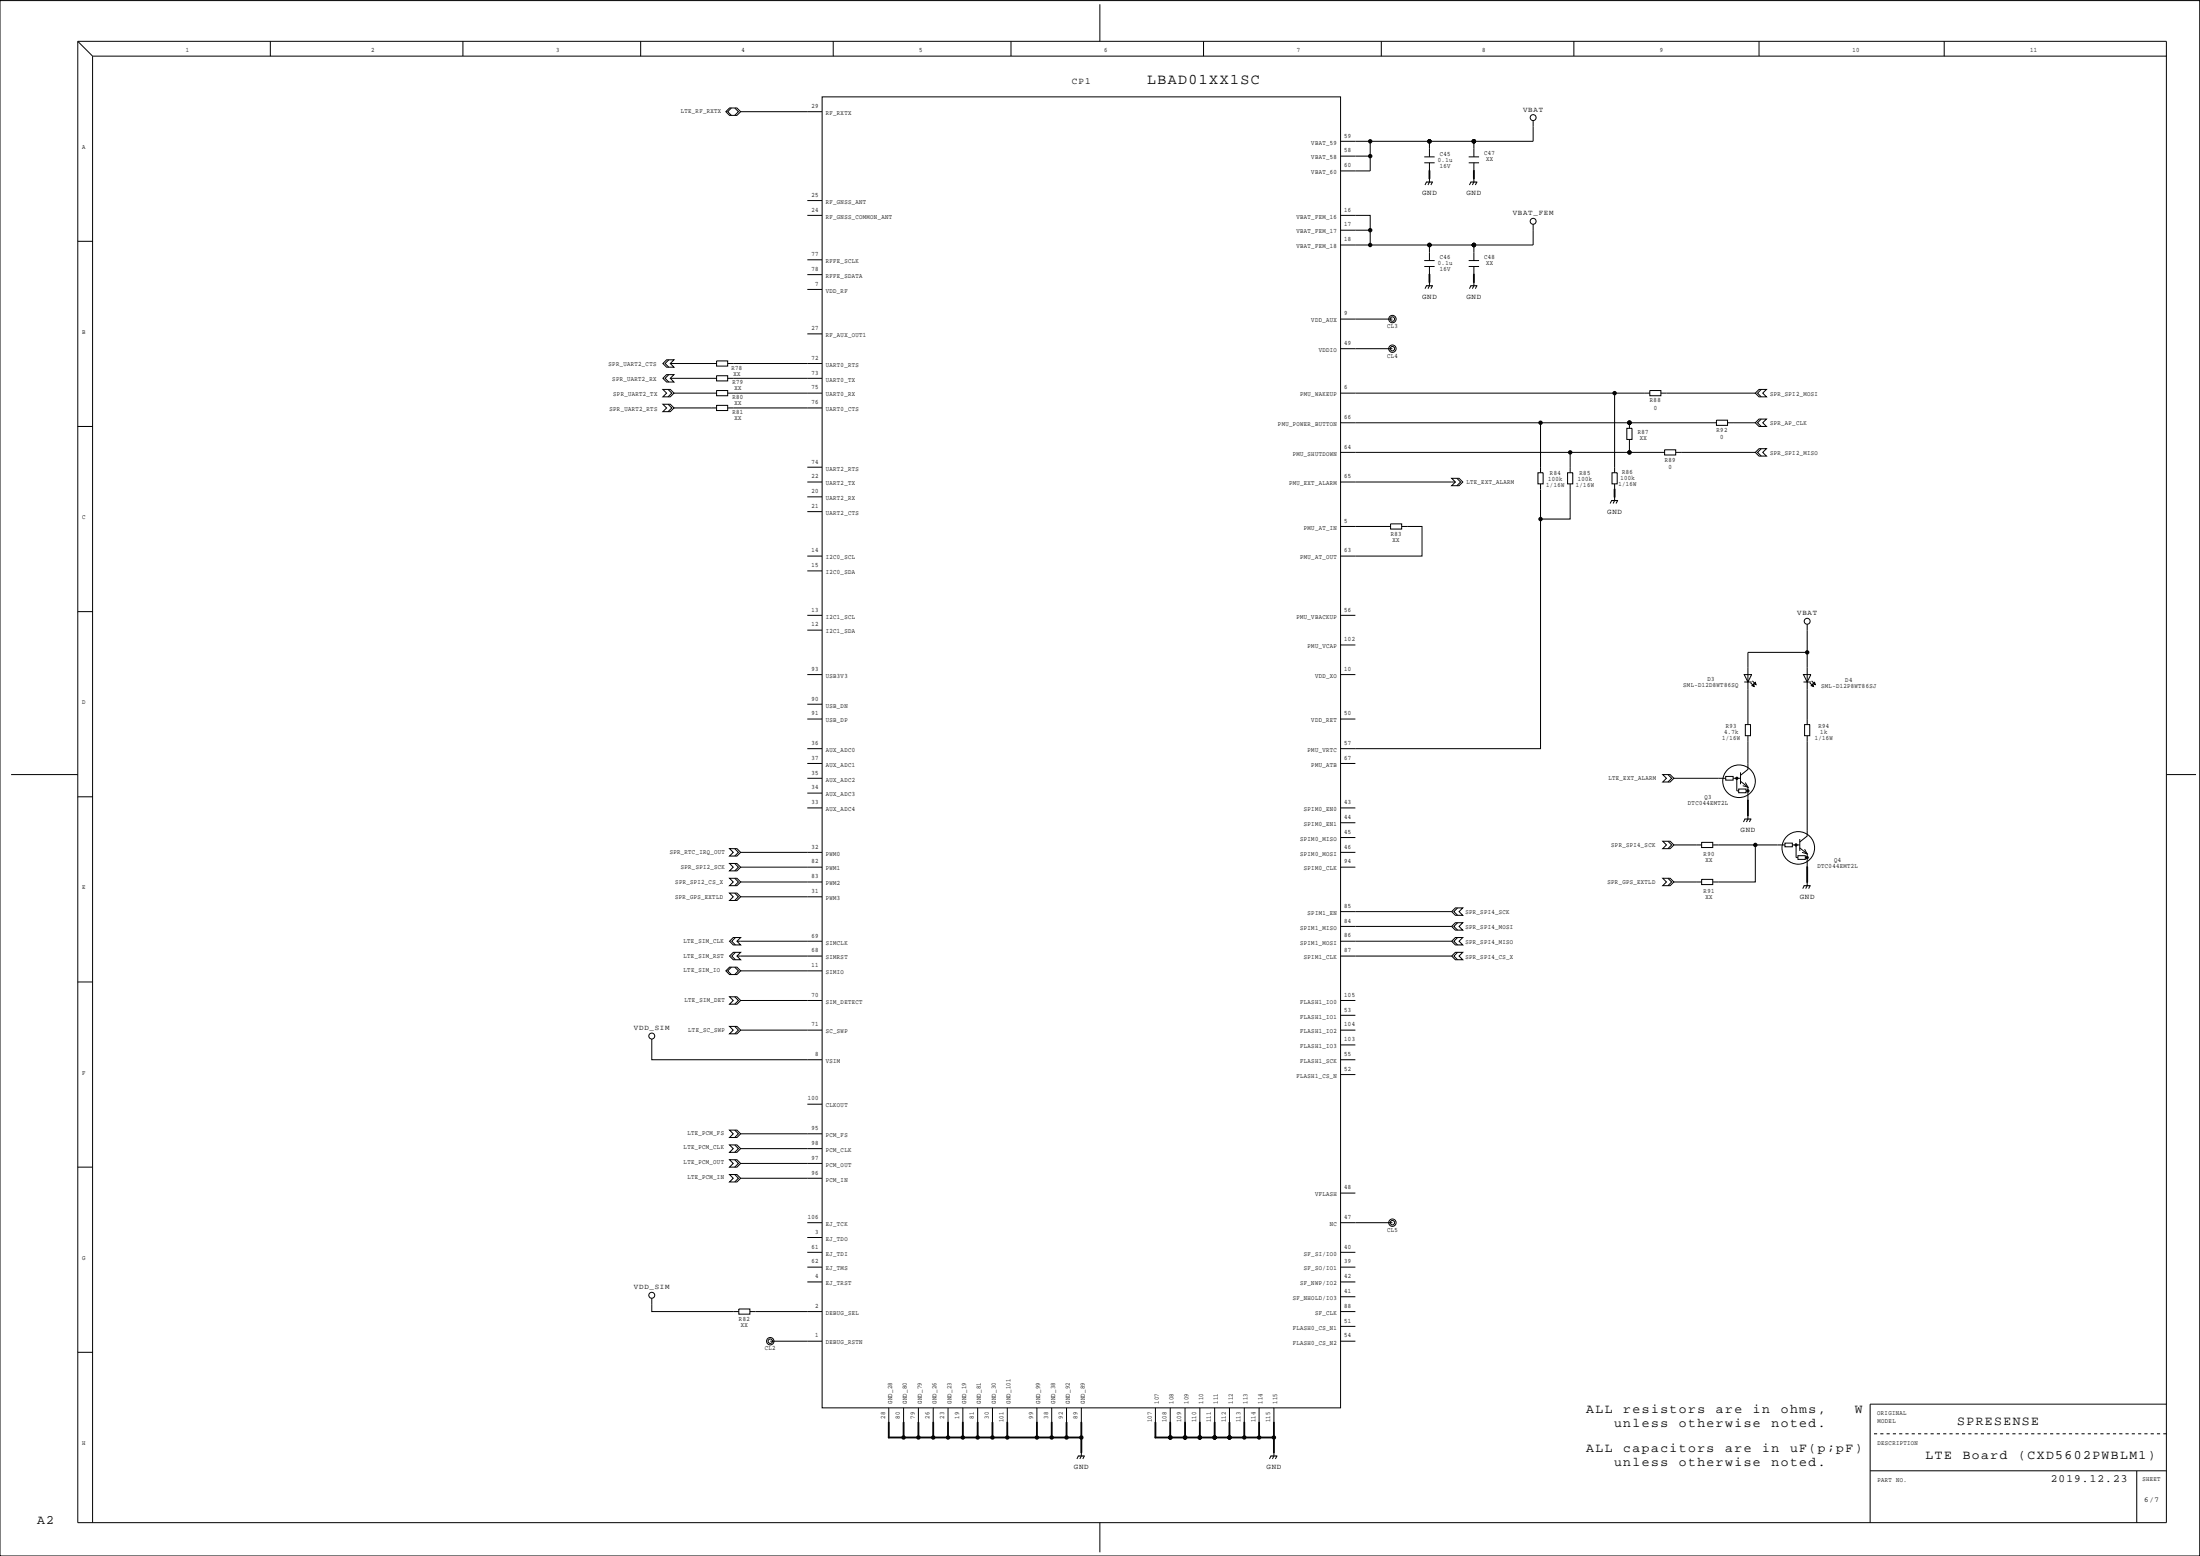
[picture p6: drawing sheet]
<svg xmlns="http://www.w3.org/2000/svg" width="594mm" height="420mm" viewBox="0 0 594 420" stroke-linecap="round" stroke-linejoin="round" font-family="sans-serif">
<g fill="none" stroke="#000" stroke-width=".27">
<path d="M0 .2h594v420h-594zM21 11.2h564v400h-564zM21 11.2l4 4M25 15.2v396M25 15.2h560M73 11.2v4M125 11.2v4M173 11.2v4M225 11.2v4M273 11.2v4M297 1.2v10M325 11.2v4"/>
<path d="M373 11.2v4M425 11.2v4M475 11.2v4M525 11.2v4M197 29.2h2l1 1-1 1h-2l-1-1zM197.5 29.2l-1 1 1 1M198.4 29.2l1 1-1 1M200 30.2h22M222 26.2h140v354h-140zM362 38.2h24M370 38.2v8h-8M386 38.2v4.2"/>
<path d="M398 38.2v4.2M414 32.6v5.6h-28M218 58.2h4M218 54.2h4M362 58.2h8v4M362 42.2h8M384.6 44h2.8M384.6 42.4h2.8M385.2 49.2l-.4 .8M386 48.2v1l-.4 .8M386 44v2.2M386.8 49.2l-.4 .8"/>
<path d="M396.6 44h2.8M396.6 42.4h2.8M397.2 49.2l-.4 .8M398 48.2v1l-.4 .8M398 44v2.2M398.8 49.2l-.4 .8M21 65.2h4M218 78.2h4M218 74.2h4M218 70.2h4M362 62.2h8M370 62.2v4"/>
<path d="M384.6 72h2.8M384.6 70.4h2.8M385.2 77.2l-.4 .8M386 76.2v1l-.4 .8M386 66.2v4.2M386 72v2.2M386.8 77.2l-.4 .8M396.6 72h2.8M396.6 70.4h2.8M397.2 77.2l-.4 .8M398 76.2v1l-.4 .8M398 66.2v4.2"/>
<path d="M398 72v2.2M398.8 77.2l-.4 .8M414 60.6v5.6h-52M179 98.2l1-1h2l-1 1 1 1h-2zM180.6 97.2l-1 1 1 1M181 98.2h12.5M193.5 97.5h3v1.4h-3zM196.5 98.2h25.5M218 90.2h4M362 86.2h14M362 94.2h14M21 115.2h4"/>
<path d="M179 109.2h2l1 1-1 1h-2l1-1zM179 105.2h2l1 1-1 1h-2l1-1zM179 102.2l1-1h2l-1 1 1 1h-2zM180.4 109.2l1 1-1 1M180.4 105.2l1 1-1 1M180.6 101.2l-1 1 1 1M181 102.2h12.5M182 106.2h11.5M182 110.2h11.5M193.5 101.5h3v1.4h-3zM193.5 105.5h3v1.4h-3zM193.5 109.5h3v1.4h-3z"/>
<path d="M196.5 106.2h25.5M196.5 110.2h25.5M196.5 102.2h25.5M362 106.2h83.5M362 114.2h78M416 114.2v13.5M436 106.2v21.5M439.3 115.7h1.4v3h-1.4zM440 114.2h23.5M440 114.2v1.5M440 118.7v3.5M445.5 105.5h3v1.4h-3z"/>
<path d="M448.5 106.2h25.5M463.5 113.5h3v1.4h-3zM466.5 114.2h7.5M474 114.2l1-1h2l-1 1 1 1h-2zM474 106.2l1-1h2l-1 1 1 1h-2zM475.6 113.2l-1 1 1 1M475.6 105.2l-1 1 1 1M218 130.2h4M218 138.2h4M218 134.2h4M218 126.2h4M362 122.2h87.5"/>
<path d="M362 130.2h31M392 129.2h2l1 1-1 1h-2l1-1zM393.4 129.2l1 1-1 1M415.3 127.7h1.4v3h-1.4zM416 130.7v9.5M423.3 127.7h1.4v3h-1.4zM424 130.7v9.5h-8v62h-54M424 122.2v5.5M435.2 135.2l-.4 .8M435.3 127.7h1.4v3h-1.4zM436 134.2v1l-.4 .8M436 130.7v1.5"/>
<path d="M436.8 135.2l-.4 .8M449.5 121.5h3v1.4h-3zM452.5 122.2h21.5M474 122.2l1-1h2l-1 1 1 1h-2zM475.6 121.2l-1 1 1 1M218 150.2h4M218 154.2h4M362 142.2h13.5M375.5 141.5h3v1.4h-3zM378.5 142.2h5.5v8h-22M21 165.2h4M218 166.2h4"/>
<path d="M218 170.2h4M362 166.2h4M362 174.2h4M488 176.2h-16v19.5M488 168.6v27.1M218 182.2h4M218 194.2h4M218 190.2h4M362 182.2h4M362 194.2h4M471 182.2h2l-1 2zM471 184.2h2"/>
<path d="M471.3 195.7h1.4v3h-1.4zM472 198.7v9.1l-2 1.6M472.7 184.4l1 1M473.1 185.2l.4-.4 .2 .6zM473.2 183.9l1 1M474 184.3l.2 .6-.6-.2zM487 182.2h2l-1 2zM487 184.2h2M487.3 195.7h1.4v3h-1.4zM488 198.7v27.1l-2 1.6M488.7 184.4l1 1M489.2 183.9l1 1"/>
<path d="M489.5 184.8l.2 .6-.6-.2zM490 184.3l.2 .6-.6-.2zM3 209.2h18M21 215.2h4M218 202.2h4M218 206.2h4M218 218.2h4M218 214.2h4M218 210.2h4M362 206.2h4M362 218.2h4M449 209.2h2l1 1-1 1h-2l1-1z"/>
<path d="M450.4 209.2l1 1-1 1M452 210.2h14M466 209.7h2v1h-2zM468 210.2h2M469 210.2v3.4h.5M469.5 213.1h2v1h-2zM470 211l2 1.6v3.6M470 208.6v3.2M471.3 211.3l.7 1.3-1.4-.4M471.5 213.6h.5M585 209.2h8M197 229.2h2l1 1-1 1h-2l1-1z"/>
<path d="M197 233.2h2l1 1-1 1h-2l1-1zM197 237.2h2l1 1-1 1h-2l1-1zM198.4 229.2l1 1-1 1M198.4 233.2l1 1-1 1M198.4 237.2l1 1-1 1M200 230.2h22M200 234.2h22M200 238.2h22M362 222.2h4M362 226.2h4M362 230.2h4M362 234.2h4"/>
<path d="M449 237.2h2l1 1-1 1h-2l1-1zM449 227.2h2l1 1-1 1h-2l1-1zM450.4 237.2l1 1-1 1M450.4 227.2l1 1-1 1M452 238.2h7.5M452 228.2h7.5M459.5 227.5h3v1.4h-3zM459.5 237.5h3v1.4h-3zM462.5 228.2h11.5M471.2 221.2l-.4 .8M472 220.2v1l-.4 .8M472.8 221.2l-.4 .8"/>
<path d="M482 228.2h-8v10h-11.5M482 227.7h2v1h-2zM484 228.2h2M485 228.2v3.4h.5M485.5 231.1h2v1h-2zM486 229l2 1.6v3.6M486 226.6v3.2M487.2 239.2l-.4 .8M487.3 229.3l.7 1.3-1.4-.4M487.5 231.6h.5M488 238.2v1l-.4 .8M488.8 239.2l-.4 .8"/>
<path d="M197 241.2h2l1 1-1 1h-2l1-1zM197 254.2l1-1h2l-1 1 1 1h-2zM197 258.2l1-1h2l-1 1 1 1h-2zM198.4 241.2l1 1-1 1M198.6 253.2l-1 1 1 1M198.6 257.2l-1 1 1 1M199 254.2h23M199 258.2h23M200 242.2h22M362 246.2h30M362 250.2h30M362 254.2h30"/>
<path d="M362 258.2h30M392 258.2l1-1h2l-1 1 1 1h-2zM392 254.2l1-1h2l-1 1 1 1h-2zM392 246.2l1-1h2l-1 1 1 1h-2zM392 250.2l1-1h2l-1 1 1 1h-2zM393.6 257.2l-1 1 1 1M393.6 253.2l-1 1 1 1M393.6 245.2l-1 1 1 1M393.6 249.2l-1 1 1 1M21 265.2h4M196 262.2l1-1h2l1 1-1 1h-2zM197 269.2h2l1 1-1 1h-2l1-1z"/>
<path d="M197 277.2h2l1 1-1 1h-2l1-1zM197.5 261.2l-1 1 1 1M198.4 269.2l1 1-1 1M198.4 277.2l1 1-1 1M198.4 261.2l1 1-1 1M200 270.2h22M200 278.2h22M200 262.2h22M362 270.2h4M362 274.2h4M362 278.2h4M176 280.6v5.6h46"/>
<path d="M218 298.2h4M362 282.2h4M362 286.2h4M362 290.2h4M21 315.2h4M197 317.2h2l1 1-1 1h-2l1-1zM197 309.2h2l1 1-1 1h-2l1-1zM197 313.2h2l1 1-1 1h-2l1-1zM197 305.2h2l1 1-1 1h-2l1-1zM198.4 317.2l1 1-1 1M198.4 309.2l1 1-1 1M198.4 313.2l1 1-1 1"/>
<path d="M198.4 305.2l1 1-1 1M200 318.2h22M200 314.2h22M200 310.2h22M200 306.2h22M218 330.2h4M218 338.2h4M218 334.2h4M362 322.2h4M362 330.2h14M362 338.2h4M176 350.6v3.6h23.5"/>
<path d="M199.5 353.5h3v1.4h-3zM202.5 354.2h19.5M218 342.2h4M218 346.2h4M362 342.2h4M362 346.2h4M362 350.2h4M362 354.2h4M362 358.2h4M21 365.2h4M208 362.2h14M362 362.2h4"/>
<path d="M585 379.2h-80v32M240 380.2v4M244 380.2v4M248 380.2v4M252 380.2v4M256 380.2v4M260 380.2v4M264 380.2v4M268 380.2v4M272 380.2v4M280 380.2v4M284 380.2v4"/>
<path d="M288 380.2v4M291.2 393.2l-.4 .8M292 392.2v1l-.4 .8M292 380.2v4M292.8 393.2l-.4 .8M312 380.2v4M316 380.2v4M320 380.2v4M324 380.2v4M328 380.2v4M332 380.2v4M336 380.2v4"/>
<path d="M340 380.2v4M343.2 393.2l-.4 .8M344 392.2v1l-.4 .8M344 380.2v4M344.8 393.2l-.4 .8M505 397.2h80M506 387.2h.9M507.7 387.2h.9M509.4 387.2h.9M511.1 387.2h.9M512.8 387.2h.9M514.5 387.2h.9"/>
<path d="M516.2 387.2h.9M517.9 387.2h.9M519.6 387.2h.9M521.3 387.2h.9M523 387.2h.9M524.7 387.2h.9M526.4 387.2h.9M528.1 387.2h.9M529.8 387.2h.9M531.5 387.2h.9M533.2 387.2h.9M534.9 387.2h.9"/>
<path d="M536.6 387.2h.9M538.3 387.2h.9M540 387.2h.9M541.7 387.2h.9M543.4 387.2h.8M545.1 387.2h.8M546.8 387.2h.8M548.5 387.2h.8M550.2 387.2h.8M551.9 387.2h.8M553.6 387.2h.8M555.3 387.2h.8"/>
<path d="M557 387.2h.8M558.7 387.2h.8M560.4 387.2h.8M562.1 387.2h.8M563.8 387.2h.8M565.5 387.2h.8M567.2 387.2h.8M568.9 387.2h.8M570.6 387.2h.8M572.3 387.2h.8M574 387.2h.8M575.7 387.2h.8"/>
<path d="M577 397.2v14M577.4 387.2h.8M579.1 387.2h.8M580.8 387.2h.8M582.5 387.2h.8M584.2 387.2h.8M297 411.2v8"/>
<circle cx="414" cy="31.8" r=".8"/>
<circle cx="414" cy="59.8" r=".8"/>
<circle cx="376" cy="94.2" r="1"/>
<circle cx="376" cy="86.2" r="1"/>
<circle cx="376" cy="86.2" r=".6"/>
<circle cx="376" cy="94.2" r=".6"/>
<circle cx="488" cy="167.8" r=".8"/>
<circle cx="469" cy="210.2" r=".3"/>
<circle cx="469.6" cy="211" r="4.4"/>
<circle cx="472" cy="213.6" r=".3"/>
<circle cx="485" cy="228.2" r=".3"/>
<circle cx="485.6" cy="229" r="4.4"/>
<circle cx="488" cy="231.6" r=".3"/>
<circle cx="176" cy="279.8" r=".8"/>
<circle cx="376" cy="330.2" r="1"/>
<circle cx="376" cy="330.2" r=".6"/>
<circle cx="176" cy="349.8" r=".8"/>
<circle cx="208" cy="362.2" r="1"/>
<circle cx="208" cy="362.2" r=".6"/>
</g>
<g fill="#000">
<path d="M385.1 49.1l1.7-.1 .2 .2-.2 .1h-1.6zM385.8 46l.2-.1 .2 .3v2l-.2 .2-.2-.2zM397.1 49h1.7l.2 .2-.2 .1h-1.6zM397.8 46l.2-.1 .3 .3v2l-.3 .2-.3-.2zM385.1 77.1l1.7-.1 .2 .2-.2 .1h-1.6zM385.9 73.9l.3 .3v2l-.2 .2-.2-.2zM397.1 77h1.7l.2 .2-.2 .1h-1.6zM397.8 74l.3-.1 .2 .3v2l-.3 .2-.3-.2zM435.1 135.1l1.7-.1 .2 .2-.2 .1h-1.6zM435.9 131.9l.4 .3v2l-.3 .2-.2-.2zM473.1 185.2l.4-.4 .2 .6zM474 184.3l.2 .6-.6-.2z"/>
<path d="M489.5 184.8l.2 .6-.6-.2zM490 184.3l.2 .6-.6-.2zM471.9 215.9l.3 .3v4l-.2 .2-.2-.2zM471.1 221.1l1.7-.1 .2 .2-.2 .1h-1.6zM487.1 239h1.7l.2 .2-.2 .1h-1.6zM487.8 234l.2-.1 .3 .3v4l-.3 .2-.2-.2zM239.9 383.9l.4 .3v4l-.3 .2-.2-.2zM239.8 388l4.2-.1 .3 .3-.3 .2h-4zM243.9 383.9l.4 .3v4l-.3 .2-.2-.2zM243.8 388l4.2-.1 .3 .3-.3 .2h-4zM247.9 383.9l.4 .3v4l-.3 .2-.2-.2zM247.8 388l4.2-.1 .3 .3-.3 .2h-4z"/>
<path d="M251.9 383.9l.4 .3v4l-.3 .2-.2-.2zM251.8 388l4.2-.1 .3 .3-.3 .2h-4zM255.9 383.9l.4 .3v4l-.3 .2-.2-.2zM255.9 387.9h4.1l.3 .3-.3 .2h-4l-.2-.2zM259.9 383.9l.4 .3v4l-.3 .2-.2-.2zM259.8 388l4.2-.1 .3 .3-.3 .2h-4zM263.9 383.9l.4 .3v4l-.3 .2-.2-.2zM263.8 388l4.2-.1 .3 .3-.3 .2h-4zM267.9 383.9l.4 .3v4l-.3 .2-.2-.2zM267.8 388l4.2-.1 .3 .3-.3 .2h-4zM271.9 383.9l.4 .3v4l-.3 .2-.2-.2zM271.8 388l8.2-.1 .3 .3-.3 .2h-8z"/>
<path d="M279.9 383.9l.4 .3v4l-.3 .2-.2-.2zM279.8 388l4.2-.1 .3 .3-.3 .2h-4zM283.9 383.9l.4 .3v4l-.3 .2-.2-.2zM283.9 387.9h4.1l.3 .3-.3 .2h-4l-.2-.2zM287.9 383.9l.4 .3v4l-.3 .2-.2-.2zM287.8 388l4.2-.1 .3 .3-.3 .2h-4zM291.1 393h1.7l.2 .2-.2 .1h-1.6zM291.8 388l.2-.1 .3 .3v4l-.3 .2-.2-.2zM291.9 383.9l.4 .3v4l-.3 .2-.2-.2zM311.9 383.9l.4 .3v4l-.3 .2-.2-.2zM311.8 388l4.2-.1 .3 .3-.3 .2h-4zM315.9 383.9l.4 .3v4l-.3 .2-.2-.2z"/>
<path d="M315.8 388l4.2-.1 .3 .3-.3 .2h-4zM319.9 383.9l.4 .3v4l-.3 .2-.2-.2zM319.8 388l4.2-.1 .3 .3-.3 .2h-4zM323.9 383.9l.4 .3v4l-.3 .2-.2-.2zM323.9 387.9h4.1l.3 .3-.3 .2h-4l-.2-.2zM327.9 383.9l.4 .3v4l-.3 .2-.2-.2zM327.8 388l4.2-.1 .3 .3-.3 .2h-4zM331.9 383.9l.4 .3v4l-.3 .2-.2-.2zM331.9 387.9h4.1l.3 .3-.3 .2h-4l-.2-.2zM335.9 383.9l.4 .3v4l-.3 .2-.2-.2zM335.8 388l4.2-.1 .3 .3-.3 .2h-4zM339.9 383.9l.4 .3v4l-.3 .2-.2-.2z"/>
<path d="M339.8 388l4.2-.1 .3 .3-.3 .2h-4zM343.1 393.1l1.7-.1 .2 .2-.2 .1h-1.6zM343.8 388l.2-.1 .3 .3v4l-.3 .2-.2-.2zM343.9 383.9l.4 .3v4l-.3 .2-.2-.2z"/>
<circle cx="370" cy="38.2" r=".6"/>
<circle cx="386" cy="38.2" r=".6"/>
<circle cx="398" cy="38.2" r=".6"/>
<circle cx="370" cy="42.2" r=".6"/>
<circle cx="370" cy="66.2" r=".6"/>
<circle cx="370" cy="62.2" r=".6"/>
<circle cx="386" cy="66.2" r=".6"/>
<circle cx="398" cy="66.2" r=".6"/>
<circle cx="416" cy="114.2" r=".6"/>
<circle cx="436" cy="106.2" r=".6"/>
<circle cx="440" cy="114.2" r=".6"/>
<circle cx="424" cy="122.2" r=".6"/>
<circle cx="440" cy="122.2" r=".6"/>
<circle cx="416" cy="140.2" r=".6"/>
<circle cx="488" cy="176.2" r=".6"/>
<circle cx="469" cy="210.2" r=".3"/>
<circle cx="472" cy="213.6" r=".3"/>
<circle cx="474" cy="228.2" r=".6"/>
<circle cx="485" cy="228.2" r=".3"/>
<circle cx="488" cy="231.6" r=".3"/>
<circle cx="244" cy="388.2" r=".6"/>
<circle cx="248" cy="388.2" r=".6"/>
<circle cx="252" cy="388.2" r=".6"/>
<circle cx="256" cy="388.2" r=".6"/>
<circle cx="260" cy="388.2" r=".6"/>
<circle cx="264" cy="388.2" r=".6"/>
<circle cx="268" cy="388.2" r=".6"/>
<circle cx="272" cy="388.2" r=".6"/>
<circle cx="280" cy="388.2" r=".6"/>
<circle cx="284" cy="388.2" r=".6"/>
<circle cx="288" cy="388.2" r=".6"/>
<circle cx="292" cy="388.2" r=".6"/>
<circle cx="316" cy="388.2" r=".6"/>
<circle cx="320" cy="388.2" r=".6"/>
<circle cx="324" cy="388.2" r=".6"/>
<circle cx="328" cy="388.2" r=".6"/>
<circle cx="332" cy="388.2" r=".6"/>
<circle cx="336" cy="388.2" r=".6"/>
<circle cx="340" cy="388.2" r=".6"/>
<circle cx="344" cy="388.2" r=".6"/>
</g>
<text font-size="4" x="309.7" y="22.7">LBAD01XX1SC</text>
<g font-size="3.5">
<text x="428.4" y="381.6">ALL</text>
<text x="438.4" y="381.6">resistors</text>
<text x="463.4" y="381.6">are</text>
<text x="473.4" y="381.6">in</text>
<text x="480.9" y="381.6">ohms,</text>
<text x="500.9" y="381.6">W</text>
<text x="435.9" y="385.3">unless</text>
<text x="453.4" y="385.3">otherwise</text>
<text x="478.4" y="385.3">noted.</text>
<text x="528.5" y="384.7">SPRESENSE</text>
<text x="428.4" y="392.1">ALL</text>
<text x="435.9" y="395.8">unless</text>
<text x="438.4" y="392.1">capacitors</text>
<text x="453.4" y="395.8">otherwise</text>
<text x="465.9" y="392.1">are</text>
<text x="475.9" y="392.1">in</text>
<text x="478.4" y="395.8">noted.</text>
<text x="483.4" y="392.1">uF(p;pF)</text>
<text x="520" y="393.9">LTE</text>
<text x="530" y="393.9">Board</text>
<text x="545" y="393.9">(CXD5602PWBLM1)</text>
<text x="10" y="411.4">A2</text>
</g>
<text font-size="3" x="553.8" y="400.2">2019.12.23</text>
<text font-size="2.5" x="289.4" y="22.7">CP1</text>
<g font-size="2">
<text x="411.3" y="30.2">VBAT</text>
<text x="384" y="52.7">GND</text>
<text x="396" y="52.7">GND</text>
<text x="408.5" y="58.2">VBAT_FEM</text>
<text x="384" y="80.7">GND</text>
<text x="396" y="80.7">GND</text>
<text x="434" y="138.7">GND</text>
<text x="485.3" y="166.2">VBAT</text>
<text x="470" y="224.7">GND</text>
<text x="486" y="242.7">GND</text>
<text x="171.2" y="278.2">VDD_SIM</text>
<text x="171.2" y="348.2">VDD_SIM</text>
<text x="290" y="396.7">GND</text>
<text x="342" y="396.7">GND</text>
<text x="579" y="405.7">6/7</text>
</g>
<g font-size="1.8">
<text x="50.2" y="14.2">1</text>
<text x="100.2" y="14.2">2</text>
<text x="150.2" y="14.2">3</text>
<text x="200.2" y="14.2">4</text>
<text x="248.2" y="14.2">5</text>
<text x="298.2" y="14.2">6</text>
<text x="350.2" y="14.2">7</text>
<text x="400.2" y="14.2">8</text>
<text x="448.2" y="14.2">9</text>
<text x="500.2" y="14.2">10</text>
<text x="548.2" y="14.2">11</text>
<text x="219.1" y="29.2">29</text>
<text x="183.8" y="30.6">LTE_RF_RXTX</text>
<text x="223" y="31.1">RF_RXTX</text>
<text x="22.2" y="40.2">A</text>
<text x="354.1" y="39">VBAT_59</text>
<text x="363" y="41.1">58</text>
<text x="363" y="37.1">59</text>
<text x="400.8" y="42">C47</text>
<text x="354.1" y="47">VBAT_60</text>
<text x="354.1" y="43">VBAT_58</text>
<text x="363" y="45.1">60</text>
<text x="388.3" y="43.7">0.1u</text>
<text x="388.8" y="42.1">C45</text>
<text x="388.8" y="45.3">16V</text>
<text x="401.3" y="43.6">XX</text>
<text x="219.1" y="53.2">25</text>
<text x="219.1" y="57.2">24</text>
<text x="223" y="55.1">RF_GNSS_ANT</text>
<text x="223" y="59.1">RF_GNSS_COMMON_ANT</text>
<text x="350.1" y="59">VBAT_FEM_16</text>
<text x="363" y="57.1">16</text>
<text x="350.1" y="63">VBAT_FEM_17</text>
<text x="363" y="65.1">18</text>
<text x="363" y="61.1">17</text>
<text x="219.1" y="69.2">77</text>
<text x="223" y="71.1">RFFE_SCLK</text>
<text x="350.1" y="67">VBAT_FEM_18</text>
<text x="388.3" y="71.7">0.1u</text>
<text x="388.8" y="70.1">C46</text>
<text x="400.8" y="70">C48</text>
<text x="401.3" y="71.6">XX</text>
<text x="219.1" y="73.2">78</text>
<text x="220.1" y="77.2">7</text>
<text x="223" y="75.1">RFFE_SDATA</text>
<text x="388.8" y="73.3">16V</text>
<text x="223" y="79.1">VDD_RF</text>
<text x="219.1" y="89.2">27</text>
<text x="354.1" y="87">VDD_AUX</text>
<text x="363" y="85.1">9</text>
<text x="374.5" y="88.7">CL3</text>
<text x="22.2" y="90.2">B</text>
<text x="223" y="91.1">RF_AUX_OUT1</text>
<text x="356.1" y="95">VDDIO</text>
<text x="363" y="93.1">49</text>
<text x="164.3" y="98.9">SPR_UART2_CTS</text>
<text x="197.6" y="99.8">R78</text>
<text x="198" y="101.4">XX</text>
<text x="219.1" y="97.2">72</text>
<text x="219.1" y="101.2">73</text>
<text x="223" y="99.1">UART0_RTS</text>
<text x="374.5" y="96.7">CL4</text>
<text x="165.3" y="102.9">SPR_UART2_RX</text>
<text x="165.6" y="106.9">SPR_UART2_TX</text>
<text x="197.8" y="103.8">R79</text>
<text x="197.8" y="107.8">R80</text>
<text x="198.3" y="105.4">XX</text>
<text x="219.1" y="105.2">75</text>
<text x="223" y="103.1">UART0_TX</text>
<text x="223" y="107.1">UART0_RX</text>
<text x="351.1" y="107">PMU_WAKEUP</text>
<text x="363" y="105.1">6</text>
<text x="478" y="106.9">SPR_SPI2_MOSI</text>
<text x="164.6" y="110.9">SPR_UART2_RTS</text>
<text x="197.8" y="111.8">R81</text>
<text x="198.3" y="113.4">XX</text>
<text x="198.3" y="109.4">XX</text>
<text x="219.1" y="109.2">76</text>
<text x="223" y="111.1">UART0_CTS</text>
<text x="363" y="113.1">66</text>
<text x="445.5" y="108.7">R88</text>
<text x="446.5" y="110.7">0</text>
<text x="345.1" y="115">PMU_POWER_BUTTON</text>
<text x="442.3" y="117.2">R87</text>
<text x="442.8" y="118.8">XX</text>
<text x="463.5" y="116.7">R92</text>
<text x="464.5" y="118.7">0</text>
<text x="478" y="114.9">SPR_AP_CLK</text>
<text x="219.1" y="125.2">74</text>
<text x="349.1" y="123">PMU_SHUTDOWN</text>
<text x="363" y="121.1">64</text>
<text x="449.5" y="124.7">R89</text>
<text x="478" y="122.9">SPR_SPI2_MISO</text>
<text x="219.1" y="129.2">22</text>
<text x="223" y="127.1">UART2_RTS</text>
<text x="223" y="131.1">UART2_TX</text>
<text x="348.1" y="131">PMU_EXT_ALARM</text>
<text x="363" y="129.1">65</text>
<text x="396" y="130.6">LTE_EXT_ALARM</text>
<text x="417.5" y="131.4">1/16W</text>
<text x="418" y="129.8">100k</text>
<text x="418.5" y="128.2">R84</text>
<text x="425.5" y="131.4">1/16W</text>
<text x="426" y="129.8">100k</text>
<text x="426.5" y="128.2">R85</text>
<text x="437" y="131.3">1/16W</text>
<text x="437.5" y="129.7">100k</text>
<text x="438" y="128.1">R86</text>
<text x="450.5" y="126.7">0</text>
<text x="219.1" y="133.2">20</text>
<text x="219.1" y="137.2">21</text>
<text x="223" y="135.1">UART2_RX</text>
<text x="22.2" y="140.2">C</text>
<text x="223" y="139.1">UART2_CTS</text>
<text x="352.1" y="143">PMU_AT_IN</text>
<text x="363" y="141.1">5</text>
<text x="219.1" y="149.2">14</text>
<text x="363" y="149.1">63</text>
<text x="375.5" y="144.8">R83</text>
<text x="376" y="146.4">XX</text>
<text x="219.1" y="153.2">15</text>
<text x="223" y="151.1">I2C0_SCL</text>
<text x="223" y="155.1">I2C0_SDA</text>
<text x="351.1" y="151">PMU_AT_OUT</text>
<text x="219.1" y="165.2">13</text>
<text x="223" y="167.1">I2C1_SCL</text>
<text x="350.1" y="167">PMU_VBACKUP</text>
<text x="363" y="165.1">56</text>
<text x="219.1" y="169.2">12</text>
<text x="223" y="171.1">I2C1_SDA</text>
<text x="363" y="173.1">102</text>
<text x="353.1" y="175">PMU_VCAP</text>
<text x="219.1" y="181.2">93</text>
<text x="223" y="183.1">USB3V3</text>
<text x="355.1" y="183">VDD_XO</text>
<text x="363" y="181.1">10</text>
<text x="454.5" y="185.6">SML-D12D8WT86SQ</text>
<text x="461" y="184">D3</text>
<text x="491.8" y="185.7">SML-D12P8WT86SJ</text>
<text x="498.3" y="184.1">D4</text>
<text x="22.2" y="190.2">D</text>
<text x="219.1" y="189.2">90</text>
<text x="223" y="191.1">USB_DN</text>
<text x="219.1" y="193.2">91</text>
<text x="223" y="195.1">USB_DP</text>
<text x="354.1" y="195">VDD_RET</text>
<text x="363" y="193.1">50</text>
<text x="466" y="196.6">R93</text>
<text x="491" y="196.6">R94</text>
<text x="219.1" y="201.2">36</text>
<text x="223" y="203.1">AUX_ADC0</text>
<text x="353.1" y="203">PMU_VRTC</text>
<text x="363" y="201.1">57</text>
<text x="465" y="199.8">1/16W</text>
<text x="465.5" y="198.2">4.7k</text>
<text x="490" y="199.8">1/16W</text>
<text x="491.5" y="198.2">1k</text>
<text x="219.1" y="205.2">37</text>
<text x="219.1" y="209.2">35</text>
<text x="223" y="207.1">AUX_ADC1</text>
<text x="354.1" y="207">PMU_ATB</text>
<text x="363" y="205.1">67</text>
<text x="219.1" y="213.1">34</text>
<text x="223" y="211.1">AUX_ADC2</text>
<text x="223" y="215.1">AUX_ADC3</text>
<text x="434.4" y="210.6">LTE_EXT_ALARM</text>
<text x="460.3" y="215.8">Q3</text>
<text x="219.1" y="217.1">33</text>
<text x="223" y="219.1">AUX_ADC4</text>
<text x="352.1" y="219">SPIM0_EN0</text>
<text x="363" y="221.1">44</text>
<text x="363" y="217.1">43</text>
<text x="455.8" y="217.4">DTC044EMT2L</text>
<text x="351.1" y="227">SPIM0_MISO</text>
<text x="352.1" y="223">SPIM0_EN1</text>
<text x="363" y="225.1">45</text>
<text x="180.9" y="230.6">SPR_RTC_IRQ_OUT</text>
<text x="219.1" y="229.1">32</text>
<text x="219.1" y="233.1">82</text>
<text x="223" y="231">PWM0</text>
<text x="351.1" y="231">SPIM0_MOSI</text>
<text x="363" y="233.1">94</text>
<text x="363" y="229.1">46</text>
<text x="435.1" y="228.6">SPR_SPI4_SCK</text>
<text x="460" y="231.1">R90</text>
<text x="460.5" y="232.7">XX</text>
<text x="495.3" y="232.8">Q4</text>
<text x="182.4" y="238.6">SPR_SPI2_CS_X</text>
<text x="183.9" y="234.6">SPR_SPI2_SCK</text>
<text x="219.1" y="237.1">83</text>
<text x="223" y="235">PWM1</text>
<text x="223" y="239">PWM2</text>
<text x="352.1" y="235">SPIM0_CLK</text>
<text x="434.1" y="238.6">SPR_GPS_EXTLD</text>
<text x="490.8" y="234.4">DTC044EMT2L</text>
<text x="22.2" y="240.2">E</text>
<text x="182.3" y="242.6">SPR_GPS_EXTLD</text>
<text x="219.1" y="241.1">31</text>
<text x="223" y="243">PWM3</text>
<text x="363" y="245.1">85</text>
<text x="460" y="241.1">R91</text>
<text x="460.5" y="242.7">XX</text>
<text x="351.1" y="251">SPIM1_MISO</text>
<text x="353.1" y="247">SPIM1_EN</text>
<text x="363" y="249.1">84</text>
<text x="395.7" y="246.9">SPR_SPI4_SCK</text>
<text x="395.7" y="250.9">SPR_SPI4_MOSI</text>
<text x="184.6" y="254.6">LTE_SIM_CLK</text>
<text x="219.1" y="253.1">69</text>
<text x="219.1" y="257.1">68</text>
<text x="223" y="255">SIMCLK</text>
<text x="351.1" y="255">SPIM1_MOSI</text>
<text x="363" y="257.1">87</text>
<text x="363" y="253.1">86</text>
<text x="395.7" y="254.9">SPR_SPI4_MISO</text>
<text x="184.6" y="258.6">LTE_SIM_RST</text>
<text x="184.6" y="262.6">LTE_SIM_IO</text>
<text x="219.1" y="261.1">11</text>
<text x="223" y="259">SIMRST</text>
<text x="223" y="263">SIMIO</text>
<text x="352.1" y="259">SPIM1_CLK</text>
<text x="395.7" y="258.9">SPR_SPI4_CS_X</text>
<text x="219.1" y="269.1">70</text>
<text x="363" y="269.1">105</text>
<text x="184.9" y="270.6">LTE_SIM_DET</text>
<text x="223" y="271">SIM_DETECT</text>
<text x="351.1" y="275">FLASH1_IO1</text>
<text x="351.1" y="271">FLASH1_IO0</text>
<text x="363" y="273.1">53</text>
<text x="185.9" y="278.6">LTE_SC_SWP</text>
<text x="219.1" y="277.1">71</text>
<text x="223" y="279">SC_SWP</text>
<text x="351.1" y="279">FLASH1_IO2</text>
<text x="363" y="281.1">103</text>
<text x="363" y="277.1">104</text>
<text x="220.1" y="285.1">8</text>
<text x="223" y="287">VSIM</text>
<text x="351.1" y="287.1">FLASH1_SCK</text>
<text x="351.1" y="283">FLASH1_IO3</text>
<text x="363" y="285.1">55</text>
<text x="22.2" y="290.2">F</text>
<text x="350.1" y="291.1">FLASH1_CS_N</text>
<text x="363" y="289.2">52</text>
<text x="218.1" y="297.1">100</text>
<text x="223" y="299">CLKOUT</text>
<text x="219.1" y="305.1">95</text>
<text x="184.6" y="310.4">LTE_PCM_CLK</text>
<text x="185.6" y="306.4">LTE_PCM_FS</text>
<text x="219.1" y="309.1">98</text>
<text x="223" y="307">PCM_FS</text>
<text x="223" y="311">PCM_CLK</text>
<text x="184.6" y="314.4">LTE_PCM_OUT</text>
<text x="219.1" y="313.1">97</text>
<text x="219.1" y="317.1">96</text>
<text x="223" y="315">PCM_OUT</text>
<text x="185.6" y="318.4">LTE_PCM_IN</text>
<text x="223" y="319">PCM_IN</text>
<text x="355.1" y="323">VFLASH</text>
<text x="363" y="321.2">48</text>
<text x="218.1" y="329.1">106</text>
<text x="363" y="329.1">47</text>
<text x="220.1" y="333.1">3</text>
<text x="223" y="331">EJ_TCK</text>
<text x="223" y="335">EJ_TDO</text>
<text x="359.1" y="331">NC</text>
<text x="374.5" y="332.7">CL5</text>
<text x="22.2" y="340.2">G</text>
<text x="219.1" y="337.1">61</text>
<text x="219.1" y="341.1">62</text>
<text x="223" y="339">EJ_TDI</text>
<text x="352.1" y="339">SF_SI/IO0</text>
<text x="363" y="341.2">39</text>
<text x="363" y="337.1">40</text>
<text x="220.1" y="345.1">4</text>
<text x="223" y="343">EJ_TMS</text>
<text x="223" y="347">EJ_TRST</text>
<text x="351.1" y="347.1">SF_NWP/IO2</text>
<text x="352.1" y="343.1">SF_SO/IO1</text>
<text x="363" y="345.2">42</text>
<text x="220.1" y="353.1">2</text>
<text x="349.1" y="351.1">SF_NHOLD/IO3</text>
<text x="363" y="353.2">88</text>
<text x="363" y="349.2">41</text>
<text x="199.5" y="356.7">R82</text>
<text x="200" y="358.3">XX</text>
<text x="223" y="355">DEBUG_SEL</text>
<text x="349.1" y="359.1">FLASH0_CS_N1</text>
<text x="355.1" y="355.1">SF_CLK</text>
<text x="363" y="357.2">51</text>
<text x="206.5" y="364.7">CL2</text>
<text x="220.1" y="361.1">1</text>
<text x="223" y="363">DEBUG_RSTN</text>
<text x="349.1" y="363.1">FLASH0_CS_N2</text>
<text x="363" y="361.2">54</text>
<text x="239" y="383.1" transform="rotate(-90 239 383.1)">28</text>
<text x="240.9" y="379.2" transform="rotate(-90 240.9 379.2)">GND_28</text>
<text x="243" y="383.1" transform="rotate(-90 243 383.1)">80</text>
<text x="244.9" y="379.2" transform="rotate(-90 244.9 379.2)">GND_80</text>
<text x="247" y="383.1" transform="rotate(-90 247 383.1)">79</text>
<text x="248.9" y="379.2" transform="rotate(-90 248.9 379.2)">GND_79</text>
<text x="251" y="383.1" transform="rotate(-90 251 383.1)">26</text>
<text x="252.9" y="379.2" transform="rotate(-90 252.9 379.2)">GND_26</text>
<text x="255" y="383.1" transform="rotate(-90 255 383.1)">23</text>
<text x="256.9" y="379.2" transform="rotate(-90 256.9 379.2)">GND_23</text>
<text x="259" y="383.1" transform="rotate(-90 259 383.1)">19</text>
<text x="260.9" y="379.2" transform="rotate(-90 260.9 379.2)">GND_19</text>
<text x="263" y="383.1" transform="rotate(-90 263 383.1)">81</text>
<text x="264.9" y="379.2" transform="rotate(-90 264.9 379.2)">GND_81</text>
<text x="267" y="383.1" transform="rotate(-90 267 383.1)">30</text>
<text x="268.9" y="379.2" transform="rotate(-90 268.9 379.2)">GND_30</text>
<text x="272.9" y="379.2" transform="rotate(-90 272.9 379.2)">GND_101</text>
<text x="279" y="383.1" transform="rotate(-90 279 383.1)">99</text>
<text x="280.9" y="379.2" transform="rotate(-90 280.9 379.2)">GND_99</text>
<text x="283" y="383.1" transform="rotate(-90 283 383.1)">38</text>
<text x="284.9" y="379.2" transform="rotate(-90 284.9 379.2)">GND_38</text>
<text x="287" y="383.1" transform="rotate(-90 287 383.1)">92</text>
<text x="288.9" y="379.2" transform="rotate(-90 288.9 379.2)">GND_92</text>
<text x="291" y="383.1" transform="rotate(-90 291 383.1)">89</text>
<text x="292.9" y="379.2" transform="rotate(-90 292.9 379.2)">GND_89</text>
<text x="312.9" y="379.2" transform="rotate(-90 312.9 379.2)">107</text>
<text x="316.9" y="379.2" transform="rotate(-90 316.9 379.2)">108</text>
<text x="320.9" y="379.2" transform="rotate(-90 320.9 379.2)">109</text>
<text x="324.9" y="379.2" transform="rotate(-90 324.9 379.2)">110</text>
<text x="328.9" y="379.2" transform="rotate(-90 328.9 379.2)">111</text>
<text x="332.9" y="379.2" transform="rotate(-90 332.9 379.2)">112</text>
<text x="336.9" y="379.2" transform="rotate(-90 336.9 379.2)">113</text>
<text x="340.9" y="379.2" transform="rotate(-90 340.9 379.2)">114</text>
<text x="344.9" y="379.2" transform="rotate(-90 344.9 379.2)">115</text>
<text x="506.9" y="382.2">ORIGINAL</text>
<text x="271" y="384.1" transform="rotate(-90 271 384.1)">101</text>
<text x="311" y="384.1" transform="rotate(-90 311 384.1)">107</text>
<text x="315" y="384.1" transform="rotate(-90 315 384.1)">108</text>
<text x="319" y="384.1" transform="rotate(-90 319 384.1)">109</text>
<text x="323" y="384.1" transform="rotate(-90 323 384.1)">110</text>
<text x="327" y="384.1" transform="rotate(-90 327 384.1)">111</text>
<text x="331" y="384.1" transform="rotate(-90 331 384.1)">112</text>
<text x="335" y="384.1" transform="rotate(-90 335 384.1)">113</text>
<text x="339" y="384.1" transform="rotate(-90 339 384.1)">114</text>
<text x="343" y="384.1" transform="rotate(-90 343 384.1)">115</text>
<text x="507" y="384.2">MODEL</text>
<text x="22.2" y="390.2">H</text>
<text x="507" y="390.2">DESCRIPTION</text>
<text x="507" y="400.2">PART NO.</text>
<text x="578.5" y="400">SHEET</text>
</g>
</svg>
